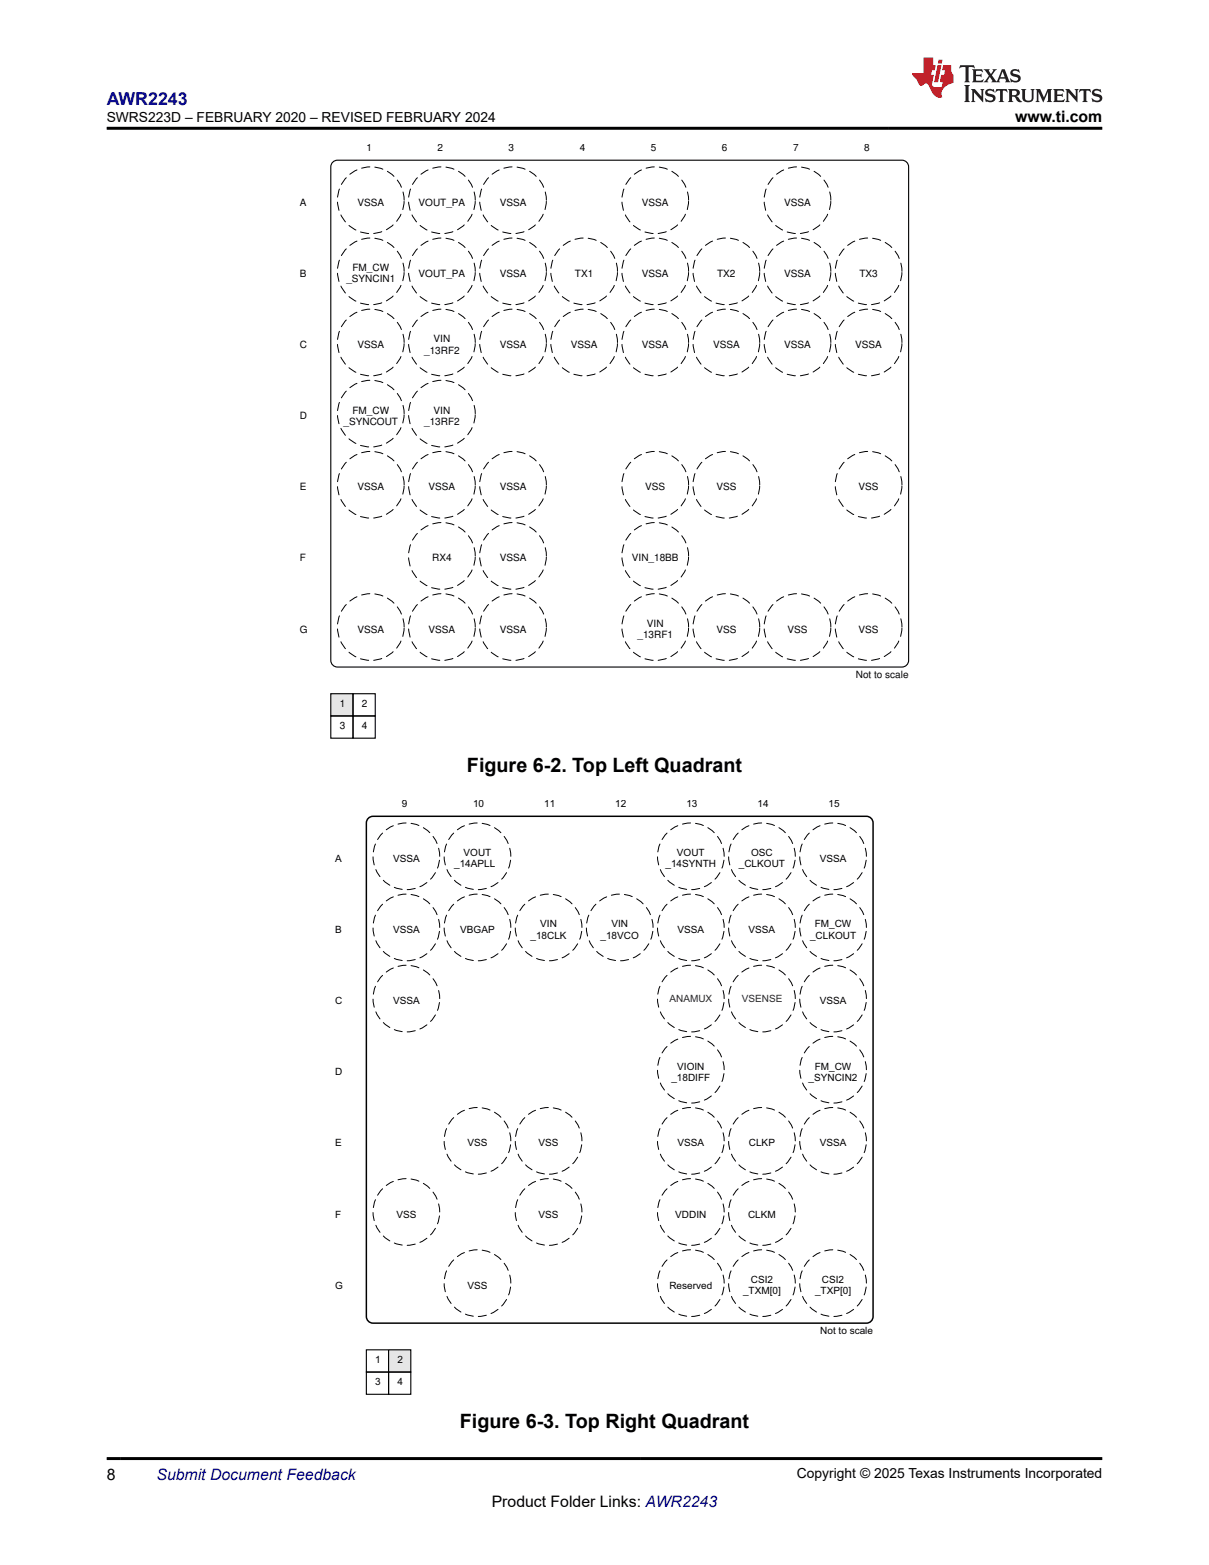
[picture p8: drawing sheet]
<svg xmlns="http://www.w3.org/2000/svg" width="216mm" height="279mm" viewBox="0 0 216 279" stroke-linecap="round" stroke-linejoin="round" font-family="sans-serif">
<path d="M59.6 28.8l.7-.2h100.8a1.19 1.19 0 0 1 1.2 1.2v88.1a1.19 1.19 0 0 1-1.2 1.2h-100.8a1.19 1.19 0 0 1-1.2-1.2v-88.1v-.4z" fill="none" stroke="#000" stroke-width=".2"/>
<circle cx="66.2" cy="35.7" r="6" fill="#fff"/>
<circle cx="66.2" cy="35.7" r="6" fill="none" stroke="#000" stroke-width=".18" stroke-dasharray="1.5 .9"/>
<circle cx="78.9" cy="35.7" r="6" fill="#fff"/>
<circle cx="78.9" cy="35.7" r="6" fill="none" stroke="#000" stroke-width=".18" stroke-dasharray="1.5 .9"/>
<circle cx="91.6" cy="35.7" r="6" fill="#fff"/>
<circle cx="91.6" cy="35.7" r="6" fill="none" stroke="#000" stroke-width=".18" stroke-dasharray="1.5 .9"/>
<circle cx="117" cy="35.7" r="6" fill="#fff"/>
<circle cx="117" cy="35.7" r="6" fill="none" stroke="#000" stroke-width=".18" stroke-dasharray="1.5 .9"/>
<circle cx="142.4" cy="35.7" r="6" fill="#fff"/>
<circle cx="142.4" cy="35.7" r="6" fill="none" stroke="#000" stroke-width=".18" stroke-dasharray="1.5 .9"/>
<circle cx="66.2" cy="48.4" r="6" fill="#fff"/>
<circle cx="66.2" cy="48.4" r="6" fill="none" stroke="#000" stroke-width=".18" stroke-dasharray="1.5 .9"/>
<circle cx="78.9" cy="48.4" r="6" fill="#fff"/>
<circle cx="78.9" cy="48.4" r="6" fill="none" stroke="#000" stroke-width=".18" stroke-dasharray="1.5 .9"/>
<circle cx="91.6" cy="48.4" r="6" fill="#fff"/>
<circle cx="91.6" cy="48.4" r="6" fill="none" stroke="#000" stroke-width=".18" stroke-dasharray="1.5 .9"/>
<circle cx="104.3" cy="48.4" r="6" fill="#fff"/>
<circle cx="104.3" cy="48.4" r="6" fill="none" stroke="#000" stroke-width=".18" stroke-dasharray="1.5 .9"/>
<circle cx="117" cy="48.4" r="6" fill="#fff"/>
<circle cx="117" cy="48.4" r="6" fill="none" stroke="#000" stroke-width=".18" stroke-dasharray="1.5 .9"/>
<circle cx="129.7" cy="48.4" r="6" fill="#fff"/>
<circle cx="129.7" cy="48.4" r="6" fill="none" stroke="#000" stroke-width=".18" stroke-dasharray="1.5 .9"/>
<circle cx="142.4" cy="48.4" r="6" fill="#fff"/>
<circle cx="142.4" cy="48.4" r="6" fill="none" stroke="#000" stroke-width=".18" stroke-dasharray="1.5 .9"/>
<circle cx="155.1" cy="48.4" r="6" fill="#fff"/>
<circle cx="155.1" cy="48.4" r="6" fill="none" stroke="#000" stroke-width=".18" stroke-dasharray="1.5 .9"/>
<circle cx="66.2" cy="61.1" r="6" fill="#fff"/>
<circle cx="66.2" cy="61.1" r="6" fill="none" stroke="#000" stroke-width=".18" stroke-dasharray="1.5 .9"/>
<circle cx="78.9" cy="61.1" r="6" fill="#fff"/>
<circle cx="78.9" cy="61.1" r="6" fill="none" stroke="#000" stroke-width=".18" stroke-dasharray="1.5 .9"/>
<circle cx="91.6" cy="61.1" r="6" fill="#fff"/>
<circle cx="91.6" cy="61.1" r="6" fill="none" stroke="#000" stroke-width=".18" stroke-dasharray="1.5 .9"/>
<circle cx="104.3" cy="61.1" r="6" fill="#fff"/>
<circle cx="104.3" cy="61.1" r="6" fill="none" stroke="#000" stroke-width=".18" stroke-dasharray="1.5 .9"/>
<circle cx="117" cy="61.1" r="6" fill="#fff"/>
<circle cx="117" cy="61.1" r="6" fill="none" stroke="#000" stroke-width=".18" stroke-dasharray="1.5 .9"/>
<circle cx="129.7" cy="61.1" r="6" fill="#fff"/>
<circle cx="129.7" cy="61.1" r="6" fill="none" stroke="#000" stroke-width=".18" stroke-dasharray="1.5 .9"/>
<circle cx="142.4" cy="61.1" r="6" fill="#fff"/>
<circle cx="142.4" cy="61.1" r="6" fill="none" stroke="#000" stroke-width=".18" stroke-dasharray="1.5 .9"/>
<circle cx="155.1" cy="61.1" r="6" fill="#fff"/>
<circle cx="155.1" cy="61.1" r="6" fill="none" stroke="#000" stroke-width=".18" stroke-dasharray="1.5 .9"/>
<circle cx="66.2" cy="73.8" r="6" fill="#fff"/>
<circle cx="66.2" cy="73.8" r="6" fill="none" stroke="#000" stroke-width=".18" stroke-dasharray="1.5 .9"/>
<circle cx="78.9" cy="73.8" r="6" fill="#fff"/>
<circle cx="78.9" cy="73.8" r="6" fill="none" stroke="#000" stroke-width=".18" stroke-dasharray="1.5 .9"/>
<circle cx="66.2" cy="86.5" r="6" fill="#fff"/>
<circle cx="66.2" cy="86.5" r="6" fill="none" stroke="#000" stroke-width=".18" stroke-dasharray="1.5 .9"/>
<circle cx="78.9" cy="86.5" r="6" fill="#fff"/>
<circle cx="78.9" cy="86.5" r="6" fill="none" stroke="#000" stroke-width=".18" stroke-dasharray="1.5 .9"/>
<circle cx="91.6" cy="86.5" r="6" fill="#fff"/>
<circle cx="91.6" cy="86.5" r="6" fill="none" stroke="#000" stroke-width=".18" stroke-dasharray="1.5 .9"/>
<circle cx="117" cy="86.5" r="6" fill="#fff"/>
<circle cx="117" cy="86.5" r="6" fill="none" stroke="#000" stroke-width=".18" stroke-dasharray="1.5 .9"/>
<circle cx="129.7" cy="86.5" r="6" fill="#fff"/>
<circle cx="129.7" cy="86.5" r="6" fill="none" stroke="#000" stroke-width=".18" stroke-dasharray="1.5 .9"/>
<circle cx="155.1" cy="86.5" r="6" fill="#fff"/>
<circle cx="155.1" cy="86.5" r="6" fill="none" stroke="#000" stroke-width=".18" stroke-dasharray="1.5 .9"/>
<circle cx="78.9" cy="99.2" r="6" fill="#fff"/>
<circle cx="78.9" cy="99.2" r="6" fill="none" stroke="#000" stroke-width=".18" stroke-dasharray="1.5 .9"/>
<circle cx="91.6" cy="99.2" r="6" fill="#fff"/>
<circle cx="91.6" cy="99.2" r="6" fill="none" stroke="#000" stroke-width=".18" stroke-dasharray="1.5 .9"/>
<circle cx="117" cy="99.2" r="6" fill="#fff"/>
<circle cx="117" cy="99.2" r="6" fill="none" stroke="#000" stroke-width=".18" stroke-dasharray="1.5 .9"/>
<circle cx="66.2" cy="111.9" r="6" fill="#fff"/>
<circle cx="66.2" cy="111.9" r="6" fill="none" stroke="#000" stroke-width=".18" stroke-dasharray="1.5 .9"/>
<circle cx="78.9" cy="111.9" r="6" fill="#fff"/>
<circle cx="78.9" cy="111.9" r="6" fill="none" stroke="#000" stroke-width=".18" stroke-dasharray="1.5 .9"/>
<circle cx="91.6" cy="111.9" r="6" fill="#fff"/>
<circle cx="91.6" cy="111.9" r="6" fill="none" stroke="#000" stroke-width=".18" stroke-dasharray="1.5 .9"/>
<circle cx="117" cy="111.9" r="6" fill="#fff"/>
<circle cx="117" cy="111.9" r="6" fill="none" stroke="#000" stroke-width=".18" stroke-dasharray="1.5 .9"/>
<circle cx="129.7" cy="111.9" r="6" fill="#fff"/>
<circle cx="129.7" cy="111.9" r="6" fill="none" stroke="#000" stroke-width=".18" stroke-dasharray="1.5 .9"/>
<circle cx="142.4" cy="111.9" r="6" fill="#fff"/>
<circle cx="142.4" cy="111.9" r="6" fill="none" stroke="#000" stroke-width=".18" stroke-dasharray="1.5 .9"/>
<circle cx="155.1" cy="111.9" r="6" fill="#fff"/>
<circle cx="155.1" cy="111.9" r="6" fill="none" stroke="#000" stroke-width=".18" stroke-dasharray="1.5 .9"/>
<path d="M59.1 123.9h3.9v3.9h-3.9z" fill-rule="evenodd" fill="#e6e6e6"/>
<path d="M59.1 123.9h3.9v3.9h-3.9zM59.1 127.8h3.9v4h-3.9zM63 123.9h4v3.9h-4zM63 127.8h4v4h-4z" fill="none" stroke="#000" stroke-width=".2"/>
<path d="M65.9 146l.7-.3h88.1a1.19 1.19 0 0 1 1.2 1.2v88.1a1.19 1.19 0 0 1-1.2 1.2h-88.1a1.19 1.19 0 0 1-1.2-1.2v-88.1l.1-.4z" fill="none" stroke="#000" stroke-width=".26"/>
<circle cx="72.6" cy="152.9" r="6" fill="#fff"/>
<circle cx="72.6" cy="152.9" r="6" fill="none" stroke="#000" stroke-width=".18" stroke-dasharray="1.5 .9"/>
<circle cx="85.3" cy="152.9" r="6" fill="#fff"/>
<circle cx="85.3" cy="152.9" r="6" fill="none" stroke="#000" stroke-width=".18" stroke-dasharray="1.5 .9"/>
<circle cx="123.4" cy="152.9" r="6" fill="#fff"/>
<circle cx="123.4" cy="152.9" r="6" fill="none" stroke="#000" stroke-width=".18" stroke-dasharray="1.5 .9"/>
<circle cx="136.1" cy="152.9" r="6" fill="#fff"/>
<circle cx="136.1" cy="152.9" r="6" fill="none" stroke="#000" stroke-width=".18" stroke-dasharray="1.5 .9"/>
<circle cx="148.8" cy="152.9" r="6" fill="#fff"/>
<circle cx="148.8" cy="152.9" r="6" fill="none" stroke="#000" stroke-width=".18" stroke-dasharray="1.5 .9"/>
<circle cx="72.6" cy="165.6" r="6" fill="#fff"/>
<circle cx="72.6" cy="165.6" r="6" fill="none" stroke="#000" stroke-width=".18" stroke-dasharray="1.5 .9"/>
<circle cx="85.3" cy="165.6" r="6" fill="#fff"/>
<circle cx="85.3" cy="165.6" r="6" fill="none" stroke="#000" stroke-width=".18" stroke-dasharray="1.5 .9"/>
<circle cx="98" cy="165.6" r="6" fill="#fff"/>
<circle cx="98" cy="165.6" r="6" fill="none" stroke="#000" stroke-width=".18" stroke-dasharray="1.5 .9"/>
<circle cx="110.7" cy="165.6" r="6" fill="#fff"/>
<circle cx="110.7" cy="165.6" r="6" fill="none" stroke="#000" stroke-width=".18" stroke-dasharray="1.5 .9"/>
<circle cx="123.4" cy="165.6" r="6" fill="#fff"/>
<circle cx="123.4" cy="165.6" r="6" fill="none" stroke="#000" stroke-width=".18" stroke-dasharray="1.5 .9"/>
<circle cx="136.1" cy="165.6" r="6" fill="#fff"/>
<circle cx="136.1" cy="165.6" r="6" fill="none" stroke="#000" stroke-width=".18" stroke-dasharray="1.5 .9"/>
<circle cx="148.8" cy="165.6" r="6" fill="#fff"/>
<circle cx="148.8" cy="165.6" r="6" fill="none" stroke="#000" stroke-width=".18" stroke-dasharray="1.5 .9"/>
<circle cx="72.6" cy="178.3" r="6" fill="#fff"/>
<circle cx="72.6" cy="178.3" r="6" fill="none" stroke="#000" stroke-width=".18" stroke-dasharray="1.5 .9"/>
<circle cx="123.4" cy="178.3" r="6" fill="#fff"/>
<circle cx="123.4" cy="178.3" r="6" fill="none" stroke="#000" stroke-width=".18" stroke-dasharray="1.5 .9"/>
<circle cx="136.1" cy="178.3" r="6" fill="#fff"/>
<circle cx="136.1" cy="178.3" r="6" fill="none" stroke="#000" stroke-width=".18" stroke-dasharray="1.5 .9"/>
<circle cx="148.8" cy="178.3" r="6" fill="#fff"/>
<circle cx="148.8" cy="178.3" r="6" fill="none" stroke="#000" stroke-width=".18" stroke-dasharray="1.5 .9"/>
<circle cx="123.4" cy="191" r="6" fill="#fff"/>
<circle cx="123.4" cy="191" r="6" fill="none" stroke="#000" stroke-width=".18" stroke-dasharray="1.5 .9"/>
<circle cx="148.8" cy="191" r="6" fill="#fff"/>
<circle cx="148.8" cy="191" r="6" fill="none" stroke="#000" stroke-width=".18" stroke-dasharray="1.5 .9"/>
<circle cx="85.3" cy="203.7" r="6" fill="#fff"/>
<circle cx="85.3" cy="203.7" r="6" fill="none" stroke="#000" stroke-width=".18" stroke-dasharray="1.5 .9"/>
<circle cx="98" cy="203.7" r="6" fill="#fff"/>
<circle cx="98" cy="203.7" r="6" fill="none" stroke="#000" stroke-width=".18" stroke-dasharray="1.5 .9"/>
<circle cx="123.4" cy="203.7" r="6" fill="#fff"/>
<circle cx="123.4" cy="203.7" r="6" fill="none" stroke="#000" stroke-width=".18" stroke-dasharray="1.5 .9"/>
<circle cx="136.1" cy="203.7" r="6" fill="#fff"/>
<circle cx="136.1" cy="203.7" r="6" fill="none" stroke="#000" stroke-width=".18" stroke-dasharray="1.5 .9"/>
<circle cx="148.8" cy="203.7" r="6" fill="#fff"/>
<circle cx="148.8" cy="203.7" r="6" fill="none" stroke="#000" stroke-width=".18" stroke-dasharray="1.5 .9"/>
<circle cx="72.6" cy="216.4" r="6" fill="#fff"/>
<circle cx="72.6" cy="216.4" r="6" fill="none" stroke="#000" stroke-width=".18" stroke-dasharray="1.5 .9"/>
<circle cx="98" cy="216.4" r="6" fill="#fff"/>
<circle cx="98" cy="216.4" r="6" fill="none" stroke="#000" stroke-width=".18" stroke-dasharray="1.5 .9"/>
<circle cx="123.4" cy="216.4" r="6" fill="#fff"/>
<circle cx="123.4" cy="216.4" r="6" fill="none" stroke="#000" stroke-width=".18" stroke-dasharray="1.5 .9"/>
<circle cx="136.1" cy="216.4" r="6" fill="#fff"/>
<circle cx="136.1" cy="216.4" r="6" fill="none" stroke="#000" stroke-width=".18" stroke-dasharray="1.5 .9"/>
<circle cx="85.3" cy="229.1" r="6" fill="#fff"/>
<circle cx="85.3" cy="229.1" r="6" fill="none" stroke="#000" stroke-width=".18" stroke-dasharray="1.5 .9"/>
<circle cx="123.4" cy="229.1" r="6" fill="#fff"/>
<circle cx="123.4" cy="229.1" r="6" fill="none" stroke="#000" stroke-width=".18" stroke-dasharray="1.5 .9"/>
<circle cx="136.1" cy="229.1" r="6" fill="#fff"/>
<circle cx="136.1" cy="229.1" r="6" fill="none" stroke="#000" stroke-width=".18" stroke-dasharray="1.5 .9"/>
<circle cx="148.8" cy="229.1" r="6" fill="#fff"/>
<circle cx="148.8" cy="229.1" r="6" fill="none" stroke="#000" stroke-width=".18" stroke-dasharray="1.5 .9"/>
<path d="M65.4 241h4v4h-4zM65.4 245h4v3.9h-4z" fill="none" stroke="#000" stroke-width=".2"/>
<path d="M69.4 241h4v4h-4z" fill-rule="evenodd" fill="#e6e6e6"/>
<path d="M69.4 241h4v4h-4zM69.4 245h4v3.9h-4z" fill="none" stroke="#000" stroke-width=".2"/>
<path d="M171.5 11.6l-.2 .6a.81 .81 0 0 1 1.1-.1v2.2l-.2 .4h1l-.2-.4v-2.2a.81 .81 0 0 1 1.1 .1l-.2-.6zM173.6 12.4l.2 .3v1.6l-.2 .4h1.9l.1-.6a1.17 1.17 0 0 1-1.3 .3v-.8h.6l.4 .2v-.7l-.4 .2h-.6v-.5l.2-.2a1 1 0 0 1 1 .3l-.1-.5zM175.7 12.4l.9 1.1-1 1.2h.9l-.2-.2 .5-.8 .4 .8-.2 .2h1.6l-.2-.2 .2-.5h.9l.1 .5-.1 .2h.9l-.2-.4-.8-1.9h-.5l-.9 2.1-.9-1.1 .9-1h-.8l.2 .2-.4 .6-.4-.6 .2-.2zM179 12.8l.4 1h-.7zM180.7 12.5a.65 .65 0 0 0-.2 .7 .65 .65 0 0 0 .6 .5l.6 .1 .1 .3a.79 .79 0 0 1-.7 .4 .79 .79 0 0 1-.7-.5l.1 .7 .2-.1a.93 .93 0 0 0 1.1 0 .93 .93 0 0 0 .4-.9 1.46 1.46 0 0 0-1.2-.6l-.1-.3a1.09 1.09 0 0 1 1.2 .2l-.2-.6-.1 .1-.5-.2zM172.2 15.2l.2 .4v2.2l-.2 .4h1l-.2-.4v-2.2l.2-.4zM173.4 15.9l.2 .4v1.5l-.2 .4h.8l-.3-.4 .1-1.3 1.6 1.8v-2l.2-.4h-.7l.1 .2 .1 1.1-1.2-1.3zM176.2 16a.65 .65 0 0 0-.2 .8 .65 .65 0 0 0 .6 .4l.6 .2 .1 .2a.79 .79 0 0 1-.7 .4 .79 .79 0 0 1-.7-.5l.1 .7 .2-.1a.93 .93 0 0 0 1.1 .1 .93 .93 0 0 0 .4-1 1.46 1.46 0 0 0-1.2-.5l-.1-.4a1.09 1.09 0 0 1 1.2 .2l-.1-.6-.2 .1-.5-.1zM177.9 15.9l-.1 .6a.63 .63 0 0 1 .8-.3v1.6l-.3 .4h1l-.2-.4v-1.6a.66 .66 0 0 1 .8 .3l-.1-.6zM180 15.9l.2 .4v1.5l-.2 .4h1l-.2-.2-.1-.7h.3a.87 .87 0 0 1 .6 .7 .64 .64 0 0 0 .9 .1l-.2-.1-.5-.7-.3-.1a.61 .61 0 0 0 .6-.6 .61 .61 0 0 0-.5-.7zM180.8 16.2h.1a.47 .47 0 0 1 .5 .1 .47 .47 0 0 1 .1 .5l-.1 .1-.7 .1zM182.3 15.9l.2 .2a2.27 2.27 0 0 0 .4 2 1.04 1.04 0 0 0 1.7-.7v-1.3l.2-.2h-.8l.2 .4v1.1a.6 .6 0 0 1-.6 .6 .6 .6 0 0 1-.6-.6v-1.1l.3-.4zM184.9 15.9l.2 .4v1.5l-.2 .4h.8l-.3-.4v-1.4l.9 1.9 .9-1.9v1.4l-.3 .4h1l-.2-.4v-1.5l.2-.4h-.8l-.7 1.5-.6-1.5zM188.1 15.9l.2 .4v1.5l-.2 .4h1.9l.1-.6a1.17 1.17 0 0 1-1.3 .3v-.8h.6l.4 .2v-.6l-.4 .2h-.6v-.6l.2-.1a1.01 1.01 0 0 1 1 .3l-.1-.6zM190.2 15.9l.3 .4v1.5l-.3 .4h.8l-.2-.4v-1.3l1.6 1.8v-2l.2-.4h-.7l.2 .2v1.1l-1.2-1.3zM192.8 15.9l-.1 .6a.63 .63 0 0 1 .8-.3v1.6l-.3 .4h1l-.2-.4v-1.6a.66 .66 0 0 1 .8 .3l-.1-.6zM195.2 16a.65 .65 0 0 0-.2 .8 .65 .65 0 0 0 .6 .4l.6 .2 .2 .2a.79 .79 0 0 1-.7 .4 .79 .79 0 0 1-.7-.5l.1 .7 .2-.1a.93 .93 0 0 0 1 .1 .93 .93 0 0 0 .5-1 1.46 1.46 0 0 0-1.3-.5v-.4a1.09 1.09 0 0 1 1.2 .2l-.2-.6-.2 .1-.5-.1z" fill="#231f20"/>
<path d="M164.9 10.3v2.7h-2l.1 .4 .8 1a.95 .95 0 0 0 1 .9 .59 .59 0 0 1 .5-.4 .59 .59 0 0 1 .5 .3l.4 .8a1.73 1.73 0 0 0 2 1.4 1.76 1.76 0 0 1 1.1-2.3l1-.3-.1-1.5a1.59 1.59 0 0 1-.3-1.7h-1.5l-.2 .9h.6l-.2 .9h-.5l-.2 .9v.3l.4 .1-.1 .9h-.7a.73 .73 0 0 1-1-.7l.3-1.5h-.5l.1-.9h.5l.2-.9h-.5v-1.3zM167.4 11.6l-.6 3.1h.7l.6-3.1zM167.6 10.7l-.1 .6h.7l.1-.6z" fill="#ed1c24"/>
<path d="M19 22.9h177.8M19 260.4h177.8" fill="none" stroke="#000" stroke-width=".53"/>
<g font-size="3.5">
<text x="83.4" y="137.9">Figure 6-2. Top Left Quadrant</text>
<text x="82.1" y="255">Figure 6-3. Top Right Quadrant</text>
</g>
<text font-size="3.2" fill="#00f" x="19" y="18.7">AWR2243</text>
<g font-size="2.8">
<text x="181.3" y="21.8">www.ti.com</text>
<text x="19" y="264.2">8</text>
<text x="87.8" y="269">Product Folder Links: AWR2243</text>
</g>
<text font-size="2.8" fill="#00f" x="27.9" y="264.2">Submit Document Feedback</text>
<g font-size="2.5">
<text x="19" y="21.9">SWRS223D – FEBRUARY 2020 – REVISED FEBRUARY 2024</text>
<text x="142.3" y="263.9">Copyright © 2025 Texas Instruments Incorporated</text>
</g>
<g font-size="1.8">
<text x="65.4" y="27">1</text>
<text x="78.1" y="27">2</text>
<text x="90.8" y="27">3</text>
<text x="103.5" y="27">4</text>
<text x="116.2" y="27">5</text>
<text x="128.9" y="27">6</text>
<text x="141.6" y="27">7</text>
<text x="154.3" y="27">8</text>
<text x="53.5" y="36.7">A</text>
<text x="63.8" y="36.7">VSSA</text>
<text x="74.7" y="36.7">VOUT_PA</text>
<text x="89.2" y="36.7">VSSA</text>
<text x="114.6" y="36.7">VSSA</text>
<text x="140" y="36.7">VSSA</text>
<text x="53.5" y="49.4">B</text>
<text x="61.8" y="50.4">_SYNCIN1</text>
<text x="62.9" y="48.4">FM_CW</text>
<text x="74.7" y="49.4">VOUT_PA</text>
<text x="89.2" y="49.4">VSSA</text>
<text x="102.7" y="49.4">TX1</text>
<text x="114.6" y="49.4">VSSA</text>
<text x="128.1" y="49.4">TX2</text>
<text x="140" y="49.4">VSSA</text>
<text x="153.5" y="49.4">TX3</text>
<text x="53.5" y="62.1">C</text>
<text x="63.8" y="62.1">VSSA</text>
<text x="75.7" y="63.1">_13RF2</text>
<text x="77.4" y="61.1">VIN</text>
<text x="89.2" y="62.1">VSSA</text>
<text x="101.9" y="62.1">VSSA</text>
<text x="114.6" y="62.1">VSSA</text>
<text x="127.3" y="62.1">VSSA</text>
<text x="140" y="62.1">VSSA</text>
<text x="152.7" y="62.1">VSSA</text>
<text x="53.5" y="74.8">D</text>
<text x="61.4" y="75.8">_SYNCOUT</text>
<text x="62.9" y="73.8">FM_CW</text>
<text x="75.7" y="75.8">_13RF2</text>
<text x="77.4" y="73.8">VIN</text>
<text x="53.5" y="87.5">E</text>
<text x="63.8" y="87.5">VSSA</text>
<text x="76.5" y="87.5">VSSA</text>
<text x="89.2" y="87.5">VSSA</text>
<text x="115.2" y="87.5">VSS</text>
<text x="127.9" y="87.5">VSS</text>
<text x="153.3" y="87.5">VSS</text>
<text x="53.5" y="100.2">F</text>
<text x="77.2" y="100.2">RX4</text>
<text x="89.2" y="100.2">VSSA</text>
<text x="112.8" y="100.2">VIN_18BB</text>
<text x="53.5" y="112.9">G</text>
<text x="63.8" y="112.9">VSSA</text>
<text x="76.5" y="112.9">VSSA</text>
<text x="89.2" y="112.9">VSSA</text>
<text x="113.8" y="113.9">_13RF1</text>
<text x="115.5" y="111.9">VIN</text>
<text x="127.9" y="112.9">VSS</text>
<text x="140.6" y="112.9">VSS</text>
<text x="153.3" y="112.9">VSS</text>
<text x="152.8" y="121.1">Not to scale</text>
<text x="60.7" y="126.2">1</text>
<text x="60.7" y="130.2">3</text>
<text x="64.6" y="126.2">2</text>
<text x="64.6" y="130.2">4</text>
<text x="71.8" y="144.1">9</text>
<text x="84.5" y="144.1">10</text>
<text x="97.2" y="144.1">11</text>
<text x="109.9" y="144.1">12</text>
<text x="122.6" y="144.1">13</text>
<text x="135.3" y="144.1">14</text>
<text x="148" y="144.1">15</text>
<text x="59.9" y="153.9">A</text>
<text x="70.2" y="153.9">VSSA</text>
<text x="81.1" y="154.9">_14APLL</text>
<text x="82.8" y="152.9">VOUT</text>
<text x="118.9" y="154.9">_14SYNTH</text>
<text x="120.9" y="152.9">VOUT</text>
<text x="131.9" y="154.9">_CLKOUT</text>
<text x="134.1" y="152.9">OSC</text>
<text x="146.4" y="153.9">VSSA</text>
<text x="59.9" y="166.6">B</text>
<text x="70.2" y="166.6">VSSA</text>
<text x="82.2" y="166.6">VBGAP</text>
<text x="94.7" y="167.6">_18CLK</text>
<text x="96.5" y="165.6">VIN</text>
<text x="107.2" y="167.6">_18VCO</text>
<text x="109.2" y="165.6">VIN</text>
<text x="121" y="166.6">VSSA</text>
<text x="133.7" y="166.6">VSSA</text>
<text x="144.6" y="167.6">_CLKOUT</text>
<text x="145.5" y="165.6">FM_CW</text>
<text x="59.9" y="179.3">C</text>
<text x="70.2" y="179.3">VSSA</text>
<text x="146.4" y="179.3">VSSA</text>
<text x="59.9" y="192">D</text>
<text x="120.9" y="191">VIOIN</text>
<text x="145.5" y="191">FM_CW</text>
<text x="119.9" y="193">_18DIFF</text>
<text x="144.4" y="193">_SYNCIN2</text>
<text x="59.9" y="204.7">E</text>
<text x="83.5" y="204.7">VSS</text>
<text x="96.2" y="204.7">VSS</text>
<text x="121" y="204.7">VSSA</text>
<text x="133.7" y="204.7">CLKP</text>
<text x="146.4" y="204.7">VSSA</text>
<text x="59.9" y="217.4">F</text>
<text x="70.8" y="217.4">VSS</text>
<text x="96.2" y="217.4">VSS</text>
<text x="120.6" y="217.4">VDDIN</text>
<text x="133.6" y="217.4">CLKM</text>
<text x="59.9" y="230.1">G</text>
<text x="83.5" y="230.1">VSS</text>
<text x="119.5" y="230.1">Reserved</text>
<text x="132.7" y="231.1">_TXM[0]</text>
<text x="134.1" y="229.1">CSI2</text>
<text x="145.5" y="231.1">_TXP[0]</text>
<text x="146.8" y="229.1">CSI2</text>
<text x="146.5" y="238.2">Not to scale</text>
<text x="67" y="243.4">1</text>
<text x="71" y="243.4">2</text>
<text x="67" y="247.3">3</text>
<text x="71" y="247.3">4</text>
</g>
<g font-size="1.8" fill="#2b292a">
<text x="119.6" y="178.9">ANAMUX</text>
<text x="132.5" y="178.9">VSENSE</text>
</g>
</svg>
